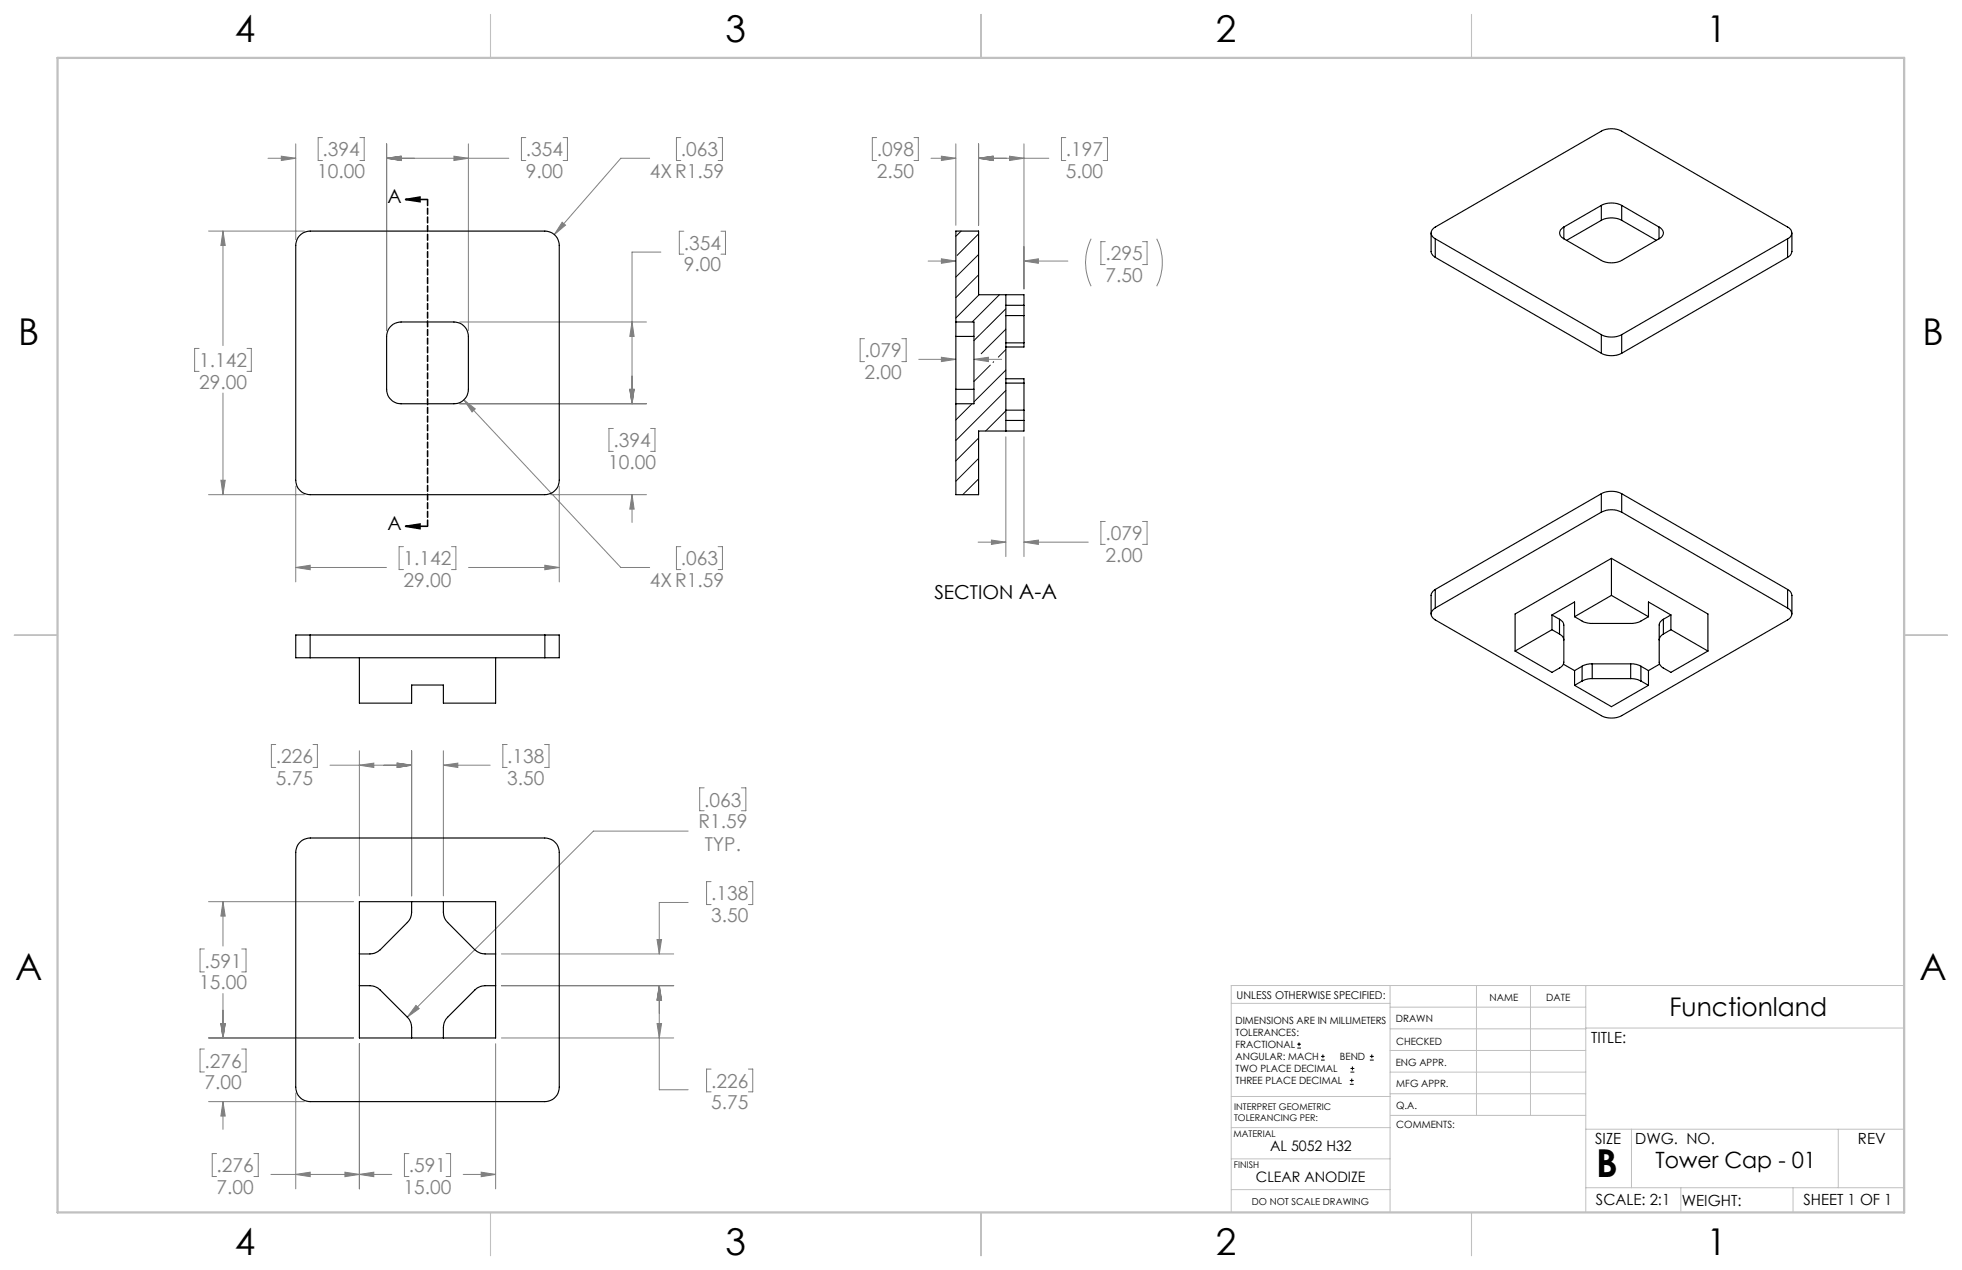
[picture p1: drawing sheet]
<svg xmlns="http://www.w3.org/2000/svg" width="432mm" height="279mm" viewBox="0 0 432 279" stroke-linecap="round" stroke-linejoin="round" font-family="sans-serif">
<g fill="none" stroke="#000" stroke-width=".22">
<path d="M285.5 230.6h.8M285.5 229.7h.8M285.9 229.3v.9M290.7 233.2h.8M290.7 232.4h.8M291.1 232v.8M297.1 238.5h.8M297.1 237.7h.8M297.2 235.9h.9M297.2 235.1h.9M297.5 237.3v.8M297.6 234.6v.9"/>
<path d="M301.5 233.2h.8M301.5 232.4h.8M301.9 232v.8"/>
</g>
<path d="M89.3 43.9l3.1-.5v1zM89.3 43.9h4.8M89.3 115.8l3.1-.5v1zM89.3 115.8h4.8" fill="none" stroke="#000" stroke-width=".35"/>
<g fill="none" stroke="#808080" stroke-width=".22">
<path d="M59 34.8h6.1M61.9 34.4l3.2 .4-3.2 .5zM65.1 31.6v21.1M71 30.3h-1v5h1M79.2 30.3h1v5h-1M85.1 31.6v41.1M85.1 34.8h26.9M85.1 34.8l3.2-.4v.9zM99.9 34.4l3.2 .4-3.2 .5zM103.1 31.6v41.1M115.7 30.3h-.9v5h.9M123.9 30.3h1v5h-1"/>
<path d="M143 34.8h-6.4l-14.6 16.8M149.8 30.3h-.9v5h.9M158 30.3h1v5h-1M192.9 30.3h-.9v5h.9M201.2 30.3h.9v5h-.9M204.9 34.8h5.5M207.2 34.4l3.2 .4-3.2 .5zM210.4 31.6v18M215.4 34.8h15.4M215.4 31.6v18M215.4 34.8l3.1-.4v.9zM222.2 34.4l3.2 .4-3.2 .5z"/>
<path d="M225.4 31.6v32M234.6 30.3h-1v5h1M242.8 30.3h.9v5h-.9M45.9 50.8h21.1M49.1 50.8l.5 3.2h-1zM49.1 50.8v25.2M123.7 48.9l.8 .6-2.5 2.1zM145.5 55.5h-6.4v33.3M150.5 50.9h-1v5h1M158.7 50.9h1v5h-1M204.3 57.4h6.1M207.2 56.9l3.2 .5-3.2 .5z"/>
<path d="M225.4 57.4l3.1-.5v1zM225.4 57.4h9.6M240.1 52.5a11.7 11.7 0 0 0 0 10.5M243.2 53.2h-.9v5h.9M251.5 53.2h.9v5h-.9M254.6 52.5a11.7 11.7 0 0 1 0 10.5M43.8 76.7h-1v5h1M54.4 76.7h.9v5h-.9M101.2 70.8h41.1M139.1 70.8l.5 3.2h-1zM190.3 74.5h-1v5.1h1M198.5 74.5h.9v5.1h-.9"/>
<path d="M202.2 79.1h8.2M207.2 78.6l3.2 .5-3.2 .5zM214.3 79.1h6.2M214.3 79.1l3.2-.5v1zM49.1 86.5v22.3M101.2 88.8h41.1M102.1 88l34.5 36.8h6.4M102.1 88l2.5 2-.7 .6zM135 94.3h-1v5h1M138.6 85.7h1l-.5 3.1zM143.2 94.3h.9v5h-.9M221.4 96.1v26.3"/>
<path d="M225.4 96.1v26.3M45.9 108.8h21.1M48.6 105.7h1l-.5 3.1zM65.1 106.9v21.1M121.2 108.8h21.1M123.1 106.9v21.1M139.1 108.8l.5 3.2h-1zM139.1 108.8v6.1M215.3 119.3h6.1M218.2 118.8l3.2 .5-3.2 .5zM225.4 119.3l3.1-.5v1zM225.4 119.3h14.1"/>
<path d="M243.2 114.7h-.9v5.1h.9M251.5 114.7h.9v5.1h-.9M65.1 124.8l3.2-.4v.9zM65.1 124.8h20M88.8 120.3h-1v5h1M99.4 120.3h.9v5h-.9M103.1 124.8h20M119.9 124.4l3.2 .4-3.2 .5zM149.8 120.3h-.9v5h.9M158 120.3h1v5h-1M60.7 163.8h-1v5h1M68.9 163.8h.9v5h-.9"/>
<path d="M72.6 168.3h18M79.1 165.2v31.9M79.1 168.3l3.2-.4v.9zM87.4 167.9l3.2 .4-3.2 .5zM90.6 165.2v31.9M97.6 165.2v31.9M97.6 168.3h10.3M97.6 168.3l3.2-.4v.9zM111.6 163.8h-.9v5h.9M119.8 163.8h1v5h-1M155 173.3h-1v5.1h1M163.2 173.3h.9v5.1h-.9"/>
<path d="M45.9 198.4h31.9M49.1 198.4l.5 3.1h-1zM49.1 198.4v9.7M151.4 182.8h-20.8l-41 41M151.4 198.5h-6.3v11.4M156.5 194h-1v5h1M164.7 194h1v5h-1M45 208.8h-1v5h1M49.1 218.6v9.8M53.2 208.8h1v5h-1M110.3 216.9h38M110.3 209.9h38"/>
<path d="M144.6 206.7h1l-.5 3.2zM145.1 216.9l.5 3.1h-1zM145.1 216.9v22.8h6.3M45 230.8h-1v5h1M45.9 228.4h31.9M48.6 225.2h1l-.5 3.2zM53.2 230.8h1v5h-1M79.1 229.6v31.9M91.5 221.2l.8 .7-2.7 1.9zM109.1 229.6v31.9M110.3 228.4h38M144.6 225.2h1l-.5 3.2z"/>
<path d="M156.5 235.2h-1v5h1M164.7 235.2h1v5h-1M45.9 242.4h21.1M47.7 253.8h-1v5h1M49.1 242.4l.5 3.1h-1zM49.1 242.4v6.1M55.9 253.8h.9v5h-.9M59.6 258.4h26.6M65.1 258.4l3.2-.5v1zM65.1 240.5v21M75.9 257.9l3.2 .5-3.2 .5zM79.1 258.4l3.2-.5v1z"/>
<path d="M90 253.8h-1v5h1M98.2 253.8h1v5h-1M102 258.4h7.1M105.9 257.9l3.2 .5-3.2 .5z"/>
</g>
<path d="M94.1 43.9v71.9" fill="none" stroke="#000" stroke-width=".35" stroke-dasharray="1.3 .6" stroke-dashoffset="-.1"/>
<g fill="none" stroke="#c0c0c0" stroke-width=".22">
<path d="M305.9 216.8v49.9M324.9 216.8v28.6M336.8 216.8v28.6M349 216.8v49.9M419.1 216.8h-148.1v49.9M271 220.7h34.9M305.9 231.1h43.1M305.9 226.3h43.1M305.9 221.6h43.1M305.9 235.9h43.1M349 226.2h70.1M271 255h34.9"/>
<path d="M271 248.1h35M271 241.2h35M305.9 240.6h43.1M306 245.4h43M349 248.4h70.1M359.1 248.4v12.9M404.6 248.4v12.9M271 261.7h34.9M349 261.3h70.1M369.9 261.3v5.4M394.6 261.3v5.4"/>
</g>
<path d="M108 3.2v9.5M215.9 3.2v9.5M323.8 3.2v9.5M3.1 139.7h9.6M419.1 139.7h9.5M108 266.7v9.6M215.9 266.7v9.6M323.8 266.7v9.6" fill="none" stroke="#c0c0c0" stroke-width=".25"/>
<path d="M12.7 12.7h406.4v254h-406.4z" fill="none" stroke="#c0c0c0" stroke-width=".5"/>
<path d="M89.3 43.9l3.1-.5v1zM89.3 115.8l3.1-.5v1z" fill="#000"/>
<path d="M65.1 124.8l3.2-.4v.9zM119.9 124.4l3.2 .4-3.2 .5zM49.1 50.8l.5 3.2h-1zM48.6 105.7h1l-.5 3.1zM61.9 34.4l3.2 .4-3.2 .5zM85.1 34.8l3.2-.4v.9zM85.1 34.8l3.2-.4v.9zM99.9 34.4l3.2 .4-3.2 .5zM139.1 108.8l.5 3.2h-1zM138.6 85.7h1l-.5 3.1zM138.6 85.7h1l-.5 3.1zM139.1 70.8l.5 3.2h-1zM123.7 48.9l-1.7 2.7 2.5-2.1zM102.1 88l1.8 2.6 .7-.6zM207.2 78.6l3.2 .5-3.2 .5zM214.3 79.1l3.2-.5v1zM215.4 34.8l3.1-.4v.9zM207.2 34.4l3.2 .4-3.2 .5zM218.2 118.8l3.2 .5-3.2 .5zM225.4 119.3l3.1-.5v1zM215.4 34.8l3.1-.4v.9zM222.2 34.4l3.2 .4-3.2 .5zM207.2 56.9l3.2 .5-3.2 .5zM225.4 57.4l3.1-.5v1zM87.4 167.9l3.2 .4-3.2 .5zM97.6 168.3l3.2-.4v.9zM79.1 168.3l3.2-.4v.9zM87.4 167.9l3.2 .4-3.2 .5zM91.5 221.2l-1.9 2.6 2.7-1.9zM65.1 258.4l3.2-.5v1zM75.9 257.9l3.2 .5-3.2 .5zM79.1 258.4l3.2-.5v1zM105.9 257.9l3.2 .5-3.2 .5zM49.1 242.4l.5 3.1h-1zM48.6 225.2h1l-.5 3.2zM49.1 198.4l.5 3.1h-1zM48.6 225.2h1l-.5 3.2zM144.6 225.2h1l-.5 3.2zM145.1 216.9l.5 3.1h-1zM144.6 206.7h1l-.5 3.2zM145.1 216.9l.5 3.1h-1z" fill="#808080"/>
<g fill="none" stroke="#000" stroke-width=".25">
<path d="M65.9 51.9l1.1-.8 1.3-.3h51.6a3.2 3.2 0 0 1 3.2 3.2v51.7a3.2 3.2 0 0 1-3.2 3.1h-51.6a3.2 3.2 0 0 1-3.2-3.1v-51.7l.3-1.3zM315 51.3v4.2l.3 .7 .6 .4M315.9 52.5a1.36 1.36 0 0 1-.9-1.3 1.36 1.36 0 0 1 .9-1.2l36.5-21.1a5 5 0 0 1 4.5 0l36.5 21.1a1.36 1.36 0 0 1 .9 1.2 1.36 1.36 0 0 1-.9 1.3M315.9 52.5l36.5 21.1M315.9 56.6l36.5 21.1M315.9 52.5v4.1M344.2 52.5l8.2 4.8a5 5 0 0 0 4.5 0l8.2-4.8M344.2 50a1.36 1.36 0 0 0-1 1.2 1.36 1.36 0 0 0 1 1.3M344.2 50v2.5M352.4 45.2a5 5 0 0 1 4.5 0M352.4 48.5a5 5 0 0 1 4.5 0M352.4 45.2v3.3"/>
<path d="M352.4 45.2l-8.2 4.8M352.4 48.5l-7.6 4.4M356.9 45.2v3.3M356.9 45.2l8.2 4.8M356.9 48.5l7.7 4.4M365.1 50a1.34 1.34 0 0 1 1 1.2 1.34 1.34 0 0 1-1 1.3M365.1 50v2.5M393.4 52.5l-36.5 21.1M393.4 52.5v4.1M393.4 56.6l-36.5 21.1M394.4 51.3v4l-.4 .9-.6 .4M85.9 71.9l.6-.6 1.3-.4 12.1-.1a3.2 3.2 0 0 1 3.2 3.2v11.7a3.2 3.2 0 0 1-3.2 3.1h-11.6a3.2 3.2 0 0 1-3.2-3.1v-11.7l.3-1.3z"/>
<path d="M210.4 70.8v3.2M210.4 70.8h3.9v18h-3.9M210.4 74v11.7M210.4 74h3.9M221.4 64.8v30M221.4 67.2h4M221.4 69.4h4M221.4 75.4h4M225.4 67.2v2.2M225.4 75.4v.9h-4M225.4 67.2v-2.4h-10v-14h-5v20M225.4 69.4v6"/>
<path d="M352.4 77.7a5 5 0 0 0 4.5 0M352.4 73.6a5 5 0 0 0 4.5 0M352.4 73.6v4.1M356.9 73.6v4.1M210.4 85.7v3.1M210.4 88.8v20h5v-14h10v-2.3M210.4 85.7h3.9M221.4 83.3h4v1M221.4 90.2h4M221.4 92.5h4M221.4 84.3h4M225.4 90.2v2.3"/>
<path d="M225.4 84.3v5.9M352.4 112.7a5 5 0 0 1 4.5 0M352.4 108.6a5 5 0 0 1 4.5 0M352.4 108.6v4.1M352.4 112.7l-36.5 21.1M352.4 108.6l-36.5 21.1M356.9 108.6v4.1M356.9 112.7l36.5 21.1M356.9 108.6l36.5 21.1M68.3 139.7h-3.2v5h3.2M68.3 139.7v5M68.3 139.7h51.6"/>
<path d="M119.9 139.7h3.2v5h-3.2M119.9 139.7v5M315.9 133.8a1.38 1.38 0 0 0-.9 1.3 1.38 1.38 0 0 0 .9 1.3l36.5 21a5 5 0 0 0 4.5 0l36.5-21a1.38 1.38 0 0 0 .9-1.3 1.38 1.38 0 0 0-.9-1.3M315.9 129.7l-.6 .4-.3 .7v4.3M315.9 129.7v4.1M341.6 138.5l-8.2 4.7M341.6 135.3l4.9-2.9v3.3M341.6 135.3v3.2M341.6 135.3l1.6 .9M341.6 138.5l1.6 1M343.2 136.2a1.5 1.5 0 0 1 1 1.3v8.2a1.62 1.62 0 0 1-1 1.3l-1.6 .9-8.2-4.7M343.2 139.5a1.6 1.6 0 0 1 1 1.3"/>
<path d="M343.2 136.2v3.3M346.5 135.7l2.2 1.2 1.4 .3 9.4-.1 1.4-.3 1.9-1.1M354.6 122.8l21.3 12.3v8.1M354.6 122.8l-21.2 12.3v8.1M354.6 131l-8.1 4.7M354.6 131l8.2 4.7M354.6 122.8v8.2M366.1 136.2a1.54 1.54 0 0 0-.9 1.3v8.2a1.67 1.67 0 0 0 .9 1.3l1.6 .9 8.2-4.7M366.1 139.5a1.65 1.65 0 0 0-.9 1.3M366.1 136.2v3.3M367.7 138.5l8.2 4.7M367.7 135.3v3.2"/>
<path d="M367.7 135.3l-4.9-2.9v3.3M367.7 135.3l-1.6 .9M367.7 138.5l-1.6 1M393.4 129.7l.6 .4 .4 .9v4.1M393.4 129.7v4.1M68.3 144.7h51.6M79.1 144.7v10h11.5v-4h7v4h11.5v-10M344.1 146.1l2.4 1.4M346.5 147.5v3.3M346.5 150.8l8.1 4.7 8.2-4.7M348.2 146.6l-1.7 .9M348.2 149.8l-1.7 1"/>
<path d="M348.2 146.6v3.2M350.4 146a3.8 3.8 0 0 0-2.2 .6M350.4 149.3l-.9 .1-1.3 .4M350.4 146h8.5M350.4 149.3h8.5M350.4 146v3.3M358.9 146a3.8 3.8 0 0 1 2.2 .6M358.9 149.3l1.2 .1 1 .4M358.9 146v3.3M361.1 146.6l1.7 .9M361.1 149.8l1.7 1M361.1 146.6v3.2"/>
<path d="M362.8 147.5v3.3M365.2 146.1l-2.4 1.4M65.9 185.5l1.1-.9 1.3-.2h51.6a3.2 3.2 0 0 1 3.2 3.1v51.7a3.2 3.2 0 0 1-3.2 3.2h-51.6a3.2 3.2 0 0 1-3.2-3.2v-51.7l.3-1.3zM79.1 198.4h30v30h-30zM90.6 198.4v2.3a3.1 3.1 0 0 1-1 2.3l-5.9 6a3.4 3.4 0 0 1-2.3 .9h-2.3M97.6 198.4v2.3a3.1 3.1 0 0 0 .9 2.3l6 6a3.4 3.4 0 0 0 2.3 .9h2.3M79.1 216.9h2.3a3.3 3.3 0 0 1 2.3 .9l5.9 6a3.3 3.3 0 0 1 1 2.2v2.4M109.1 216.9h-2.3a3.3 3.3 0 0 0-2.3 .9l-6 6a3.3 3.3 0 0 0-.9 2.2v2.4"/>
</g>
<g fill="none" stroke="#000" stroke-width=".22">
<path d="M211.5 50.8l-1.1 1.2M215.4 51.5l-4.8 4.7M215.4 56l-5 5M215.4 60.5l-5 5M215.5 64.8l-5.1 5.2M218.7 79.6l-.2 .1M220 64.8l-6 6M221.4 67.9l-7.1 7M221.4 72.4l-5.5 5.4M221.4 76.9l-1.7 1.7M213.9 88.8l-3.5 3.6M215.4 96.4l-5 5"/>
<path d="M217.9 80.3l-3.6 3.6M221.4 81.4l-7.1 7M221.4 85.9l-11 11M221.4 90.4l-4.5 4.4M215.4 100.9l-5 5M215.4 105.4l-3.5 3.4"/>
</g>
<text font-size="8.5" x="351.3" y="259">B</text>
<g font-size="8.1">
<text x="51.7" y="9.3">4</text>
<text x="159.7" y="9.3">3</text>
<text x="267.6" y="9.3">2</text>
<text x="375.6" y="9.3">1</text>
<text x="4" y="76">B</text>
<text x="423.1" y="76">B</text>
<text x="3.3" y="215.7">A</text>
<text x="422.4" y="215.7">A</text>
<text x="51.7" y="276">4</text>
<text x="159.7" y="276">3</text>
<text x="267.6" y="276">2</text>
<text x="375.6" y="276">1</text>
</g>
<text font-size="5.6" x="367.4" y="223.4">Functionland</text>
<text font-size="4.9" x="364.3" y="257">Tower Cap - 01</text>
<g font-size="4.2" fill="#808080">
<text x="71" y="34.4">.394</text>
<text x="115.7" y="34.4">.354</text>
<text x="149.9" y="34.4">.063</text>
<text x="193" y="34.4">.098</text>
<text x="234.6" y="34.4">.197</text>
<text x="69.8" y="39.1">10.00</text>
<text x="115.7" y="39.1">9.00</text>
<text x="143" y="39.1">4XR1.59</text>
<text x="193" y="39.1">2.50</text>
<text x="234.6" y="39.1">5.00</text>
<text x="150.5" y="55">.354</text>
<text x="150.5" y="59.7">9.00</text>
<text x="243.3" y="57.3">.295</text>
<text x="243.3" y="62">7.50</text>
<text x="43.8" y="80.8">1.142</text>
<text x="190.3" y="78.6">.079</text>
<text x="190.3" y="83.3">2.00</text>
<text x="43.8" y="85.5">29.00</text>
<text x="135" y="98.4">.394</text>
<text x="133.8" y="103.1">10.00</text>
<text x="243.3" y="118.8">.079</text>
<text x="88.8" y="124.4">1.142</text>
<text x="149.9" y="124.4">.063</text>
<text x="243.3" y="123.6">2.00</text>
<text x="88.8" y="129.1">29.00</text>
<text x="143" y="129.1">4XR1.59</text>
<text x="60.7" y="167.9">.226</text>
<text x="111.6" y="167.9">.138</text>
<text x="60.7" y="172.6">5.75</text>
<text x="111.6" y="172.6">3.50</text>
<text x="155" y="177.4">.063</text>
<text x="153.7" y="182.2">R1.59</text>
<text x="155.1" y="187.2">TYP.</text>
<text x="156.5" y="198.1">.138</text>
<text x="156.5" y="202.8">3.50</text>
<text x="45" y="212.9">.591</text>
<text x="43.8" y="217.6">15.00</text>
<text x="45" y="234.9">.276</text>
<text x="45" y="239.6">7.00</text>
<text x="156.5" y="239.3">.226</text>
<text x="156.5" y="244">5.75</text>
<text x="47.7" y="257.9">.276</text>
<text x="90" y="257.9">.591</text>
<text x="47.7" y="262.6">7.00</text>
<text x="88.8" y="262.6">15.00</text>
</g>
<g font-size="4.2">
<text x="85.3" y="44.6">A</text>
<text x="85.3" y="116.6">A</text>
<text x="205.6" y="131.8">SECTION A-A</text>
</g>
<g font-size="3.4">
<text x="350.2" y="229.5">TITLE:</text>
<text x="351.1" y="251.6">SIZE</text>
<text x="359.9" y="251.6">DWG. NO.</text>
<text x="408.9" y="251.7">REV</text>
<text x="351.2" y="265.2">SCALE: 2:1</text>
<text x="370.1" y="265.3">WEIGHT:</text>
<text x="396.9" y="265.2">SHEET 1 OF 1</text>
</g>
<g font-size="3.2">
<text x="279.5" y="253.3">AL 5052 H32</text>
<text x="276.4" y="260.1">CLEAR ANODIZE</text>
</g>
<text font-size="2.4" x="272.2" y="219.7">UNLESS OTHERWISE SPECIFIED:</text>
<g font-size="2.2">
<text x="327.8" y="220.1">NAME</text>
<text x="340.3" y="220.2">DATE</text>
<text x="271.9" y="225.3">DIMENSIONS ARE IN MILLIMETERS</text>
<text x="271.9" y="227.9">TOLERANCES:</text>
<text x="307.2" y="224.9">DRAWN</text>
<text x="271.9" y="230.6">FRACTIONAL</text>
<text x="271.9" y="233.2">ANGULAR: MACH</text>
<text x="294.9" y="233.2">BEND</text>
<text x="307.3" y="229.8">CHECKED</text>
<text x="271.9" y="235.9">TWO PLACE DECIMAL</text>
<text x="271.9" y="238.5">THREE PLACE DECIMAL</text>
<text x="307.2" y="234.5">ENG APPR.</text>
<text x="307.3" y="239.2">MFG APPR.</text>
<text x="307.3" y="243.9">Q.A.</text>
<text x="307.3" y="248.1">COMMENTS:</text>
</g>
<text font-size="2.1" x="275.5" y="265.1">DO NOT SCALE DRAWING</text>
<g font-size="2">
<text x="271.6" y="244.1">INTERPRET GEOMETRIC</text>
<text x="271.5" y="250.2">MATERIAL</text>
<text x="271.6" y="246.6">TOLERANCING PER:</text>
<text x="271.5" y="257">FINISH</text>
</g>
</svg>
